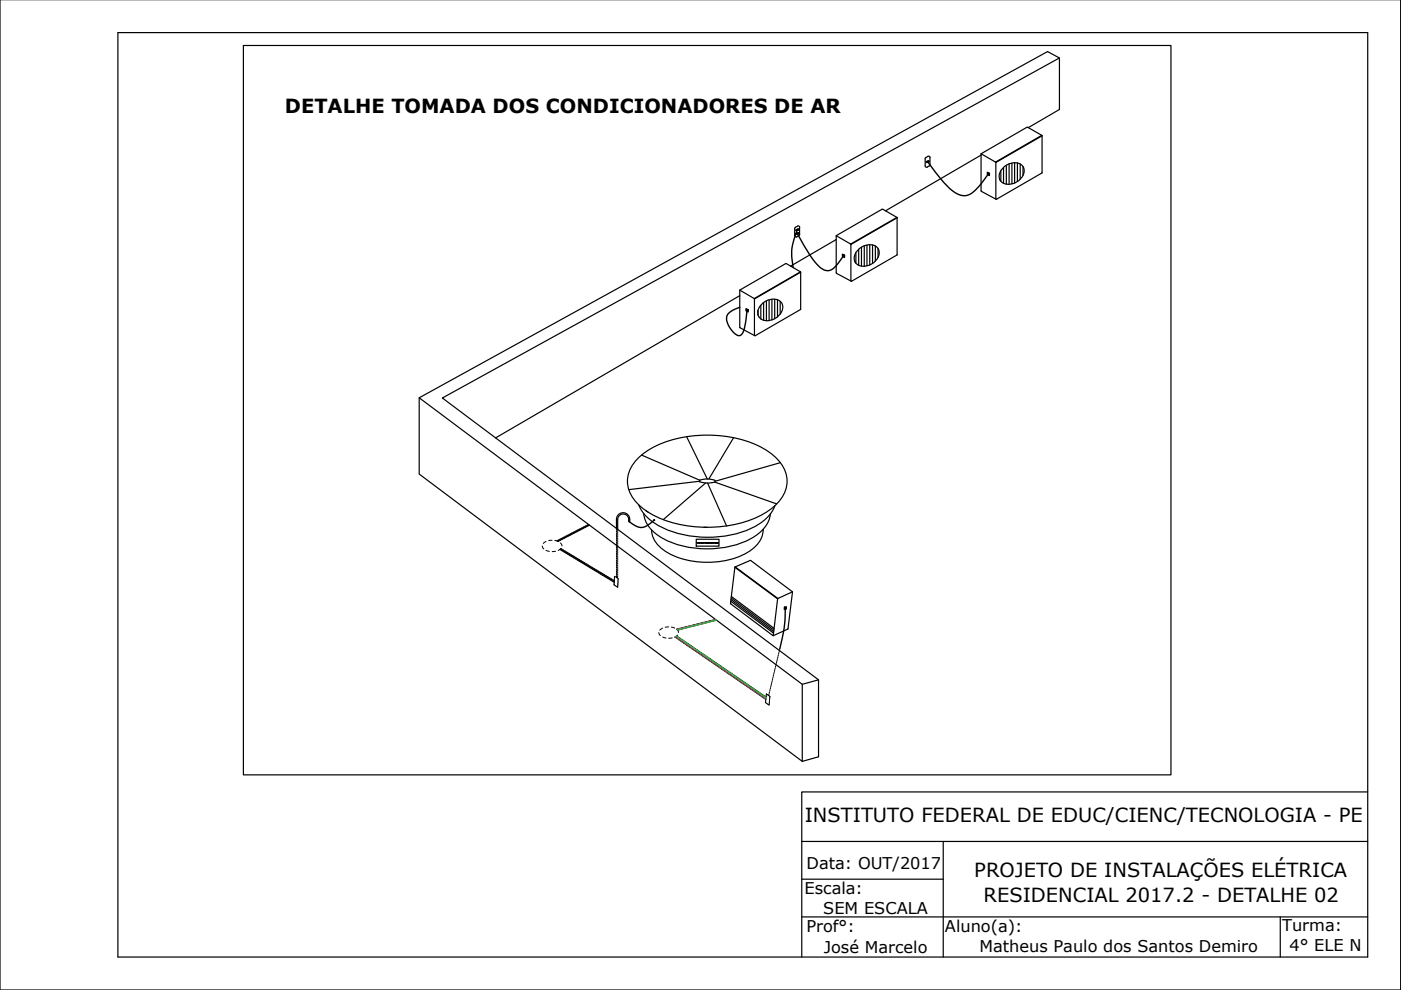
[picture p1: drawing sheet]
<svg xmlns="http://www.w3.org/2000/svg" width="297mm" height="210mm" viewBox="0 0 297 210" stroke-linecap="round" stroke-linejoin="round" font-family="sans-serif">
<!-- layer: 0 -->
<g fill="none" stroke="#000" stroke-width=".25">
<path d="M0 -.1v210h297v-210M25 6.9h265v196h-265zM51.6 9.6h196.7v154.7h-196.7zM224.6 12.3l-130.8 72.1 79.7 59.7M196.3 33.4l-.1 .3v1.5M196.4 34.4l.1 .1M196.4 34.3v.1M196.5 34.2h-.1M196.6 34.4l-.1 .1M196.7 33.2l-.4 .2M196.7 33.1a.29 .29 0 0 1 .3 0 .29 .29 0 0 1 .2 .3l-.1 1.7-.6 .4-.3-.3M196.8 34.1h.1"/>
<path d="M196.9 34.2h-.5M197 34.2l-.4 .3M208 32.9l-20.3 11.8M208 32.7v7.8M208 32.6l3.1 1.8M208.1 32.6l9.7-5.7 3.1 1.8-9.8 5.7M208.1 32.6h-.1M209.3 36.5l.5 .2v.5l-.5-.2zM209.4 36.7l.3 .1v.2l-.3-.1zM211.1 34.4h.1M211.1 34.5v7.7M212.2 36.2v2.2"/>
<path d="M212.5 35.8a3.1 3.1 0 0 1 4.1-.8 2.34 2.34 0 0 1-1.1 3.6 2.34 2.34 0 0 1-3.6-.8 2.35 2.35 0 0 1 .6-2zM212.8 35.5v3.4M213.4 35v4M214 34.7v4.4M214.5 34.6v4.4M215.1 34.5v4.3M215.7 34.6v3.9M216.3 34.8v3.2M216.9 35.3v1.9M218 27.1l6.6-3.9v-10.9l-2.5-1.4-133.2 73.4v16.2l81.2 60.9M220.9 28.7v.1M220.9 28.8v7.8l-9.6 5.6-.1-.1"/>
<path d="M220.9 28.8l-9.8 5.7M168.5 50l.1 .2h.3M168.6 48.2l-.1 .3v1.5M168.8 48.8l.1 .1M168.8 49.5l-.1 .1M168.8 48.7l-.1 .1M168.8 49.5h.1M168.8 48.7h.1M168.9 49.7h.1M168.9 48.9h.1M169.1 48l-.5 .2M169.1 47.9h.3l.1 .3"/>
<path d="M169.2 49.4l-.4 .1M169.2 48.5l-.4 .2M169.2 49.3h.1M169.2 48.5h.1M169.2 49.4h.2l-.1 .1M169.2 48.5l.2 .1-.1 .1M169.3 49.6l-.4 .1-.1-.1M169.3 48.8l-.4 .1M169.3 49.5v.1M169.3 48.7v.1M169.4 50l-.5 .2M169.5 48.2v1.5"/>
<path d="M169.5 49.7l-.1 .3M169.7 57.6l.1 .1M169.7 57.6l-3.1-1.7-9.7 5.6v7.9l3.1 1.8M169.7 57.6l-9.8 5.7M169.8 57.7v7.8M169.8 57.7l-9.8 5.7M177.3 50.8l-9.7 5.6M177.3 50l3.1 1.7M178.6 53.9l.5 .2v.5l-.5-.3zM178.7 54l.3 .2v.2l-.3-.1zM180.4 51.7v.1M180.4 51.7l9.8-5.6-3.1-1.8-9.8 5.7v7.9l3.2 1.7"/>
<path d="M180.4 51.8l.1 7.8 9.7-5.6M180.4 51.8l9.8-5.6v7.8M181.5 53.6v2.2M181.7 53.2a3.1 3.1 0 0 1 4.2-.8 2.34 2.34 0 0 1-1.1 3.6 2.34 2.34 0 0 1-3.7-.9 2.35 2.35 0 0 1 .6-1.9zM182.1 52.9v3.4M182.6 52.4v4M183.2 52.1v4.4M183.8 52v4.4M184.4 51.9v4.3M185 51.9v4M185.6 52.1v3.3M186.2 52.7v1.9"/>
<path d="M190.2 46.1v.1M208 40.5h.1M208.1 40.6l3.1 1.6M156.8 62.7l-51.7 30.2M156.9 61.5l3 1.8M158.2 65.4l.4 .3v.5l-.4-.3zM158.3 65.6l.2 .1v.3l-.2-.2zM159.9 63.3l.1 .1M160 63.4l.1 7.8 9.7-5.7M160.7 65.8v1M161.3 64.7a3.1 3.1 0 0 1 4.2-.8 2.34 2.34 0 0 1-1.1 3.6 2.34 2.34 0 0 1-3.7-.8 2.35 2.35 0 0 1 .6-2zM161.3 64.7v2.9"/>
<path d="M161.9 64.2v3.7M162.5 63.8v4.2M163.1 63.6v4.4M163.7 63.5v4.3M164.3 63.5v4.1M164.8 63.6v3.6M165.4 63.9v2.7M88.9 84.3l81.2 60.8 3.4-1v16.4l-3.4 .9M135.3 97.1a21.4 21.4 0 0 1 14.7-4.8 21.4 21.4 0 0 1 14.6 4.8 6.4 6.4 0 0 1 0 9.9 21.4 21.4 0 0 1-14.6 4.8 21.4 21.4 0 0 1-14.7-4.8 6.4 6.4 0 0 1 0-9.9zM136 96.5l12.4 5.3M145.6 92.6l4.4 9M155.5 92.8l-5.2 8.8"/>
<path d="M165.4 98.1l-13.8 3.9M130.7 112v-1.9a1.4 1.4 0 0 1 1.6-1.4 1.4 1.4 0 0 1 1.1 1.9h-.1a1.22 1.22 0 0 0-.9-1.6 1.22 1.22 0 0 0-1.4 1.2v2M135.4 107a10.8 10.8 0 0 0 7.1 5.7 23.1 23.1 0 0 0 18.4-1.5 8.3 8.3 0 0 0 3.4-4M136.5 108.9a6.7 6.7 0 0 0 3.5 5 20.8 20.8 0 0 0 19.7 0 6.7 6.7 0 0 0 3.6-4.9M136.9 108.3l.6 .3M138.7 110.2l.1 .2zM147.6 114.3h4.8v1.5h-4.8zM147.8 115.1h.1M147.9 115.1h.1M147.9 115l.1 .1M148 115h.1M148.1 115.1h.2"/>
<path d="M148.3 102l-15 1.8M148.4 101.8v.4M148.4 101.8l1.6-.2 1.1 .1 .5 .1v.2v.2l-1.1 .2h-1.1l-1-.2M148.4 115.1h-.1M148.5 115.1h-.1M148.5 115l.2 .1M148.8 115.1h.1M148.9 115v.1M148.9 115.1h.1M149.1 115.1h.1M149.2 115.1h.1M149.2 111.8h.7"/>
<path d="M149.3 115.1h.1M149.5 115v.1M149.6 115.1h.1M149.6 102.4l-9 7.8M149.8 115.1h-.1M149.9 115.1h-.1M149.9 115.1h.1M150 102.4l4.1 9.1M150.1 115.1h-.1M150.1 115l.1 .1M150.2 115l.1 .1zM150.3 115.1h.1"/>
<path d="M150.5 115.1h-.1M150.5 115v.1M150.6 115.1h.1M150.7 115v.1M150.8 115.1h.1M150.8 115.1v.1M150.9 115l.1 .1M151 115.1h.1M151.1 115v.1M151.2 115v.1M151.4 115.1l-.2 .1M151.6 102.2l13.1 4.6"/>
<path d="M151.6 115v.1M151.7 115.1h.1M151.8 115.1v.1M151.9 115.1h.1M152 115.1h.1M152.1 115l-.1 .2M152.1 115.1v.1M152.3 115.1l-.1 .1M161.8 112.3a6.1 6.1 0 0 1-3.8 5.1 18.4 18.4 0 0 1-16.8-.4 5.6 5.6 0 0 1-3.1-4.6M161.8 112.2v.2M154.9 127.5l9.1 6.7M155 127.1l9 6.8"/>
<path d="M155 126.8l9.1 6.8M155.1 126.5l9 6.7M155.8 120.3l9.1 6.7-1 7.8M155.8 120.3l-.9 7.6M155.9 120.2l3.2-1.4 8.9 6.7-3.1 1.4zM155.9 120.2l-.1 .1M164.9 126.9v.1M166.3 128.7l.4-.1v.6h-.4zM168 125.5l-.9 7.8-3.1 1.5-9.1-6.9M170.1 145.1v16.3M170 178.4h120M200 178.4v24.5"/>
<path d="M290 167.9h-120v35M170 186.4h30M170 194.4h120M271.4 194.4v8.5"/>
<circle cx="196.5" cy="34.4" r=".03"/>
<circle cx="196.6" cy="34.2" r=".03"/>
<circle cx="196.8" cy="34.3" r=".03"/>
<circle cx="168.9" cy="49.6" r=".03"/>
<circle cx="168.9" cy="48.8" r=".03"/>
<circle cx="169" cy="49.4" r=".03"/>
<circle cx="169" cy="48.7" r=".03"/>
<circle cx="169.2" cy="48.7" r=".03"/>
<circle cx="169.2" cy="49.5" r=".03"/>
<circle cx="166.5" cy="128.9" r=".15"/>
</g>
<g fill="none" stroke="#000" stroke-width=".21">
<path d="M115 115.8l.3 .6M115.8 114.8l-.6 .4M115.8 116.7l.7 .2M117.1 114.5l-.8 .1M117.6 114.6l.7 .2 .3-.1M117.8 116.9l-.7 .1M118.4 114.5l-.4 .2M118.7 116.5l.2 .1M118.8 116.5l11.4 6.9M118.8 114.3l-.3 .1M118.8 115.1l.3 .7M118.9 116.4l11.3 6.8"/>
<path d="M119 116.7l.3 .2M119.1 114.4l-.3 .2M119.2 116.5l-.3-.2-.6 .4M119.2 114.1l-.3 .1M119.3 116.5l.3 .2M119.4 117l.3 .1M119.5 114.2l-.3 .2M119.6 113.8l-.3 .2M119.8 116.8l.2 .2M119.8 117.2l.3 .2M119.9 114l-.3 .1M120.1 113.6l-.3 .2"/>
<path d="M120.2 117l.2 .2M120.2 117.4l.3 .2M120.3 113.8l-.2 .1M120.5 113.4l-.3 .2M120.6 117.3l.2 .1M120.6 117.7l.3 .2M120.8 113.6l-.3 .1M120.9 113.2l-.3 .1M121 117.5l.2 .2M121.1 117.9l.2 .2M121.2 113.3l-.3 .2M121.3 113l-.3 .1"/>
<path d="M121.4 117.8l.3 .1M121.5 118.2l.2 .2M121.6 113.1l-.3 .2M121.8 112.7l-.3 .2M121.8 118l.3 .2M121.9 118.4l.3 .2M122 112.9l-.2 .1M122.2 112.5l-.3 .2M122.2 118.3l.3 .1M122.3 118.7l.3 .1M122.4 112.7l-.2 .1M122.6 112.3l-.3 .2"/>
<path d="M122.6 118.5l.3 .2M122.7 118.9l.3 .2M122.9 112.5l-.3 .1M123 118.8l.3 .1M123 112.1l-.3 .1M123.1 119.2l.3 .1M123.3 112.2l-.3 .2M123.4 119l.3 .2M123.4 111.9l-.3 .1M123.5 119.4l.3 .2M123.7 112l-.3 .2M123.8 119.2l.3 .2"/>
<path d="M123.9 111.6l-.3 .2M123.9 119.7l.3 .1M124.1 111.8l-.3 .1M124.2 119.5l.3 .1M124.3 111.4l-.3 .2M124.3 119.9l.3 .2M124.6 111.6l-.3 .1M124.7 119.7l.2 .2M124.8 111.2l-.4 .2M124.8 111.2l-6.7 3.5M124.9 111.3l-6.6 3.5M125 111.4l-.3 .1"/>
<path d="M125.1 120l.2 .2M130.7 112v.4M130.7 112.5v.3M130.7 113v.3M130.7 113.5v.3M130.7 114v.3M130.7 114.4v.3M130.7 114.9v.3M130.7 115.4v.3M130.7 115.9v.3M130.7 116.3v.3M130.7 116.8v.3"/>
<path d="M130.7 117.3v.3M130.7 117.8v.3M130.7 118.2v.3M130.7 118.7v.3M130.7 119.2v.3M130.7 119.7v.3M131 112.2v.3M131 112.6v.3M131 113.1v.3M131 113.6v.3M131 114.1v.3M131 114.5v.3"/>
<path d="M131 115v.3M131 115.5v.3M131 116v.3M131 116.4v.3M131 116.9v.3M131 117.4v.3M131 117.9v.3M131 118.3v.4M131 118.8v.3M131 119.3v.3M131 119.8v.3M124.7 120.2l.3 .1"/>
<path d="M125.1 120.4l.3 .2M125.5 120.2l.2 .2M125.5 120.6l.3 .2M125.9 120.5l.3 .1M125.9 120.9l.3 .2M126.3 120.7l.3 .2M126.4 121.2l.2 .1M126.7 121l.3 .1M126.8 121.4l.2 .2M127.1 121.2l.3 .2M127.2 121.6l.2 .2M127.5 121.4l.3 .2"/>
<path d="M127.6 121.9l.2 .1M127.9 121.7l.3 .2M128 122.1l.3 .2M128.3 122l.3 .1M128.4 122.4l.3 .1M128.7 122.2l.3 .2M128.8 122.6l.3 .2M129.1 122.4l.3 .2M129.2 122.9l.3 .1M129.5 122.7l.3 .1M129.6 123.1l.3 .2M130 122.9l.2 .2"/>
<path d="M130 123.4l.2 .1M130.2 123.7v.3l.6 .4M130.2 123v.2M130.2 123.3v.4M130.3 122.8l-.1 .1M130.3 122.2v.6M130.3 122.2l.7 .5M130.7 122l.1 .5 .1-.1 .1-.3M130.7 120.1v.4M130.7 120.6v.3M130.7 121.1v.3M130.7 121.6v.3"/>
<path d="M131 120.2v.4M131 120.7v.3M131 121.2v.3M131 121.7v.3M131 124.2v.3l-.2-.1M131 123.6v.6M131 123.3v.3M131 123.1v.1M131.1 122.8l-.1 .3M131.1 122.7v.1M139.7 134.1l.3 .7M140.5 133.2l-.6 .4"/>
<path d="M140.5 135.1l.7 .2M141.8 132.9l-.8 .1M142.3 133l.7 .2M142.5 135.2l-.7 .1M143.1 135.1l.1 .1M143.4 135.3l.2 .1M143.5 134.8l.1 .1M143.5 133.5l.3 .6M143.7 134.7l-.6 .4M143.8 135l.2 .2M143.8 135.5l.2 .2M143.8 133.3l-.4 .1"/>
<path d="M144 133.5l-.3 .1M144.1 135.8l.3 .2M144.2 135.3l.2 .2M144.3 133.2l-.3 .1M144.5 133.4l-.3 .1M144.5 136.1l.3 .1M144.6 135.6l.2 .1M144.7 133.1l-.3 .1M144.9 136.3l.3 .2M144.9 135.8l.3 .2M145 133.3l-.3 .1M145.2 133h-.3"/>
<path d="M145.3 136.6l.3 .2M145.4 136.1l.2 .2M145.4 133.2l-.3 .1M145.6 132.8l-.3 .1M145.7 136.9l.3 .2M145.7 136.4l.3 .1M145.9 133l-.3 .1M146.1 132.7l-.3 .1M146.1 137.2l.3 .1M146.1 136.6l.3 .2M146.3 132.9l-.3 .1M146.5 136.9l.3 .2"/>
<path d="M146.5 137.4l.3 .2M146.6 132.6l-.3 .1M146.8 132.8l-.3 .1M146.9 137.7l.3 .2M146.9 137.2l.3 .1M147 132.5l-.3 .1M147.3 132.7l-.3 .1M147.3 138l.3 .1M147.3 137.4l.3 .2M147.5 132.4l-.3 .1M147.7 138.2l.3 .2M147.7 137.7l.3 .2"/>
<path d="M147.7 132.6l-.3 .1M148 132.3h-.4M148.1 138.5l.2 .2M148.1 138l.3 .2M148.2 132.5h-.3M148.4 132.1l-.3 .1M148.5 138.8l.2 .2M148.5 138.3l.3 .1M148.7 132.3l-.3 .1M148.9 139l.2 .2M148.9 132l-.3 .1M148.9 138.5l.2 .2"/>
<path d="M149.1 132.2l-.3 .1M149.2 139.3l.3 .2M149.3 138.8l.2 .2M149.3 131.9l-.3 .1M149.6 132.1l-.3 .1M149.6 139.6l.3 .2M149.7 139.1l.2 .1M149.8 131.8l-.3 .1M150 139.8l.3 .2M150.1 132l-.4 .1M150.1 139.3l.2 .2M150.3 131.7l-.4 .1"/>
<path d="M150.5 139.6l.2 .2M150.5 131.9l-.3 .1M150.7 131.6h-.3M150.9 139.9l.2 .1M151 131.8h-.3M151.2 131.5h-.3M151.4 131.6l-.3 .1M151.7 131.3l-.4 .1M152 131.5l-.4 .1M164.8 139.8l-.1 .3M164.9 139.3l-.1 .3M165 138.8v.3"/>
<path d="M165.1 138.4v.3M165.2 137.9v.3M165.4 137.5l-.1 .3M150.4 140.1l.3 .2M150.8 140.4l.3 .2M151.2 140.7l.3 .1M151.2 140.1l.3 .2M151.6 140.9l.3 .2M151.6 140.4l.3 .2M152 141.2l.3 .2M152 140.7l.3 .2M152.4 141.5l.3 .1"/>
<path d="M152.4 140.9l.3 .2M152.8 141.7l.3 .2M152.8 141.2l.3 .2M153.2 142l.2 .2M153.2 141.5l.3 .2M153.6 142.3l.2 .1M153.6 141.7l.3 .2M154 142.6l.2 .1M154 142l.3 .2M154.3 142.8l.3 .2M154.4 142.3l.2 .2M154.7 143.1l.3 .2"/>
<path d="M154.8 142.6l.2 .1M155.2 143.4l.2 .1M155.2 142.8l.2 .2M155.5 143.6l.3 .2M155.6 143.1l.2 .2M155.9 143.9l.3 .2M156 143.4l.2 .1M156.3 144.2l.3 .1M156.4 143.6l.2 .2M156.7 144.4l.3 .2M156.7 143.9l.3 .2M157.1 144.7l.3 .2"/>
<path d="M157.1 144.2l.3 .1M157.5 145l.3 .2M157.5 144.4l.3 .2M157.9 145.2l.3 .2M157.9 144.7l.3 .2M158.3 145.5l.2 .2M158.3 145l.3 .2M158.7 145.8l.2 .2M158.7 145.2l.3 .2M159.1 146l.2 .2M159.1 145.5l.3 .2M159.5 146.3l.2 .2"/>
<path d="M159.5 145.8l.3 .2M159.9 146.6l.2 .2M159.9 146l.2 .2M160.3 146.8l.2 .2M160.3 146.3l.2 .2M160.6 147.1l.3 .2M160.7 146.6l.3 .2M161 147.4l.3 .2M161.1 146.8l.2 .2M161.4 147.7l.3 .1M161.5 147.1l.2 .2M161.8 147.9l.3 .2"/>
<path d="M161.9 147.4l.2 .2M162.2 148.2l.2 .1M162.2 147.7l.2 .1v.3M162.3 148.9v.1M162.3 149l.2 .1M162.3 148.7v.1M162.3 148.8v.1M162.4 148.1l-.1 .5M162.4 147.5v.1M162.4 147.6v.1M162.5 147.3v-.2l.5 .4M162.5 147.3v.1"/>
<path d="M162.6 149.2l.4 .3M163 147.5l.1 .1M163 147.2v.3M163.1 149.5h-.1M163.1 149v.5M163.1 148.9v.1M163.1 147.6l.1 .3M163.2 148.6l-.1 .2M163.2 146.7l-.1 .3M163.2 148.1v.4M163.2 148v.1M163.3 146.3l-.1 .3"/>
<path d="M163.4 145.8l-.1 .3M163.5 145.3l-.1 .3M163.6 144.9l-.1 .3M163.7 144.4l-.1 .3M163.8 143.9l-.1 .3M163.9 143.5v.3M164 143v.3M164.1 142.6v.2M164.3 142.1l-.1 .3M164.4 141.6l-.1 .3M164.5 141.2l-.1 .3M164.6 140.7l-.1 .3"/>
<path d="M164.7 140.2l-.1 .3"/>
</g>
<path d="M196.6 34.2a25.3 25.3 0 0 0 6 6.7 3.1 3.1 0 0 0 4.3-.7l2.6-3.3M169 48.8a11.7 11.7 0 0 0-.8 7.9M169.1 49.7a26.4 26.4 0 0 0 4.7 6.9 2.16 2.16 0 0 0 3.6-.4l1.4-2M156.8 65.1a3.8 3.8 0 0 0-2.7 1.9 4.2 4.2 0 0 0 2.6 4.2 1.39 1.39 0 0 0 1.1-1.4l.6-4M138.7 110.3a3.8 3.8 0 0 1-3.3 1.5l-2-1.2M166.5 129l-.3 4.3-.8 4.2" fill="none" stroke="#000" stroke-width=".3"/>
<path d="M143.3 135l19.1 13.1M151.8 131.4l-8.2 2.1" fill="none" stroke="#0ff" stroke-width=".21"/>
<path d="M143.2 135l19.2 13.2M151.7 131.4l-8.2 2" fill="none" stroke="#f00" stroke-width=".21"/>
<path d="M143.4 134.9l19 13M151.9 131.5l-8.3 2.1" fill="none" stroke="#0f0" stroke-width=".21"/>
<g font-size="4.1">
<text x="60.4" y="24">DETALHE TOMADA DOS CONDICIONADORES DE AR</text>
<text x="170.6" y="174.3">INSTITUTO FEDERAL DE EDUC/CIENC/TECNOLOGIA - PE</text>
<text x="206.6" y="186">PROJETO DE INSTALAÇÕES ELÉTRICA</text>
<text x="208.5" y="191.3">RESIDENCIAL 2017.2 - DETALHE 02</text>
</g>
<g font-size="3.4">
<text x="171" y="184.2">Data: OUT/2017</text>
<text x="170.6" y="189.5">Escala:</text>
<text x="171" y="197.6">Prof°:</text>
<text x="174.6" y="193.7">SEM ESCALA</text>
<text x="200.3" y="197.5">Aluno(a):</text>
<text x="271.8" y="197.4">Turma:</text>
<text x="174.6" y="202.1">José Marcelo</text>
<text x="207.6" y="201.8">Matheus Paulo dos Santos Demiro</text>
<text x="273.4" y="201.6">4° ELE N</text>
</g>
</svg>
